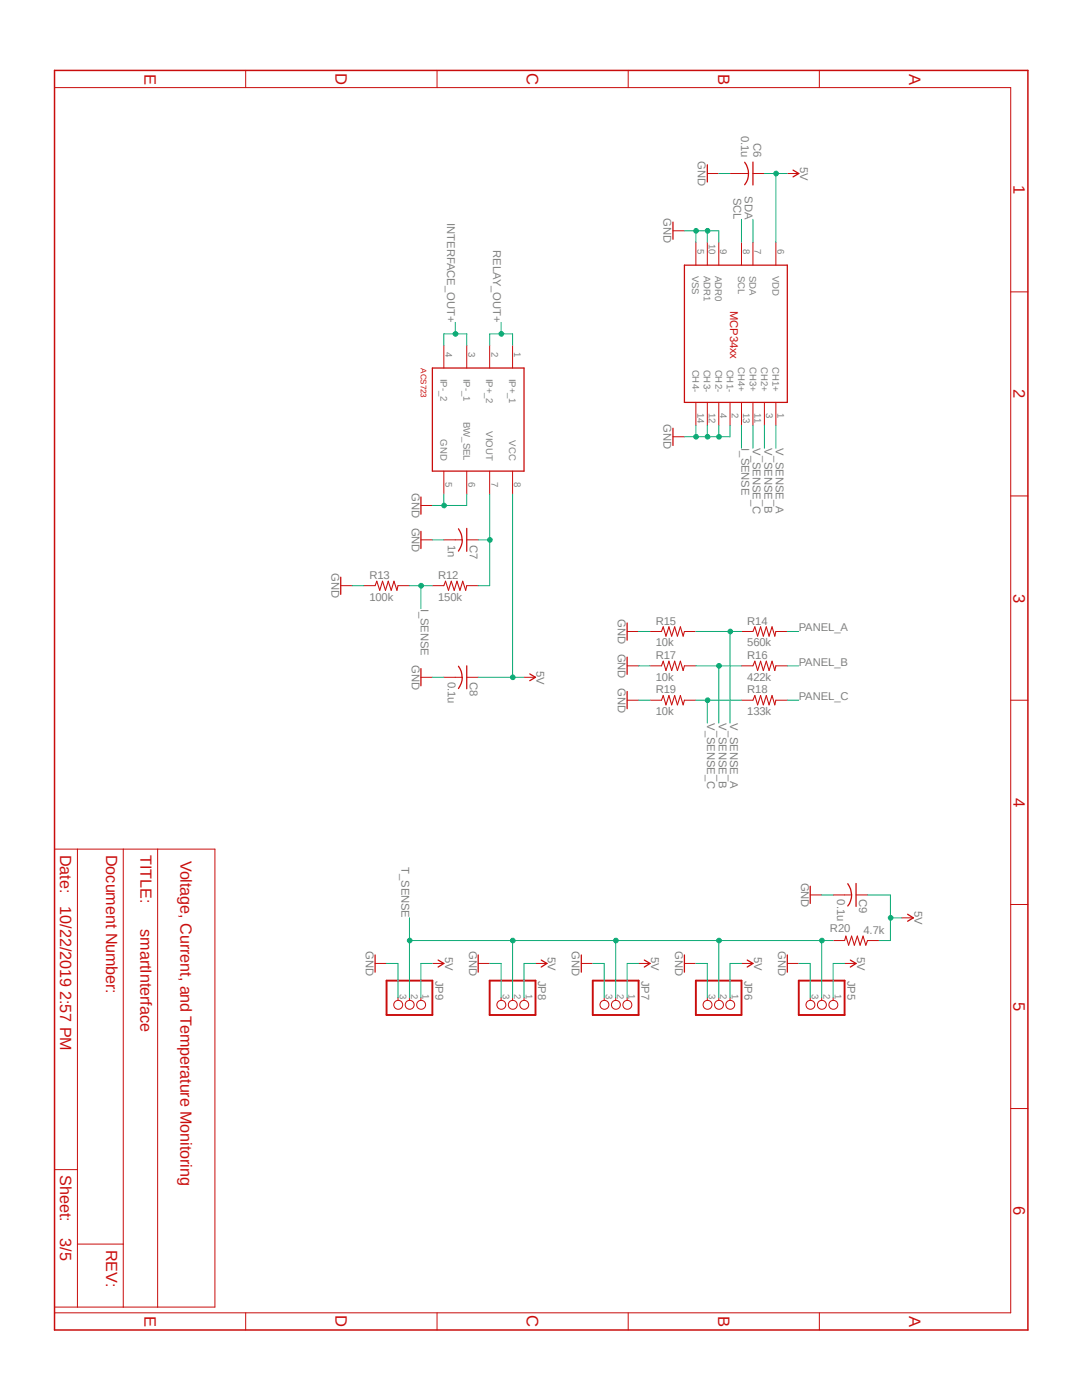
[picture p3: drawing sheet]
<svg xmlns="http://www.w3.org/2000/svg" width="216mm" height="279mm" viewBox="0 0 216 279" stroke-linecap="round" stroke-linejoin="round" font-family="sans-serif">
<path d="M10.4 13.6l195 252.2M205.4 13.6l-195 252.2" fill="none" stroke="#fff" stroke-width=".2"/>
<path d="M10.9 14.1h194.2v251.3h-194.2z" fill="none" stroke="#c90d0c" stroke-width=".3"/>
<g fill="none" stroke="#c90d0c" stroke-width=".2">
<path d="M10.9 17.5h190.8v244.5h-190.8M49 14.1v3.4M87.2 14.1v3.4M125.3 14.1v3.4M163.5 14.1v3.4M141.1 34.6h2.3M145.7 34.6h3.7M150.2 34.6h2.3M157.1 34.6h2.3M134.3 46.1h2.3M138.9 48.3v4.6M141.1 48.3v4.6"/>
<path d="M143.4 48.3v4.6M148 48.3v4.6M150.2 48.3v4.6M154.8 48.3v4.6M201.7 58.3h3.4M88.6 68.9v4.5M93.1 68.9v4.5M97.7 68.9v4.5M102.3 68.9v4.5M88.6 94v4.6M93.1 94v4.6M97.7 94v4.6"/>
<path d="M102.3 94v4.6M134.3 87.2h2.3M138.9 80.3v4.6M141.1 80.3v4.6M143.4 80.3v4.6M145.7 80.3v4.6M148 80.3v4.6M150.2 80.3v4.6M152.5 80.3v4.6M154.8 80.3v4.6M201.7 99h3.4M68 116.9h2.3"/>
<path d="M72.6 116.9h2.2M79.4 116.9h2.3M84 100.9h2.3M84 107.7h2.3M86.3 116.9h2.3M88.6 107.7h3.6M93.1 107.7h2.3M93.1 116.9h2.3M84 135.2h2.3M88.6 135.2h3.6M93.1 135.2h2.3M104.6 135.2h2.2"/>
<path d="M125.1 139.7h2.3M125.1 126h2.3M125.1 132.9h2.3M129.7 139.7h2.3M129.7 126h2.3M129.7 132.9h2.3M136.6 139.7h2.3M136.6 126h2.3M136.6 132.9h2.3M148 139.7h2.2M148 126h2.2M148 132.9h2.2"/>
<path d="M154.8 139.7h2.3M154.8 126h2.3M154.8 132.9h2.3M201.7 139.7h3.4M10.9 169.5h32v91.4h-32zM15.5 169.5v91.4M24.6 169.5v91.4M31.5 169.5v91.4M161.7 178.6h2.3M166.2 178.6h3.7M170.8 178.6h2.3M74.8 192.3h2.3"/>
<path d="M79.4 199.1v.5M81.7 199.1v.5M84 199.1v.5M86.3 192.3h2.3M95.4 192.3h2.3M100 199.1v.5M102.3 199.1v.5M104.6 199.1v.5M106.8 192.3h2.3M116 192.3h2.3M120.6 199.1v.5M122.9 199.1v.5"/>
<path d="M125.1 199.1v.5M127.4 192.3h2.3M136.6 192.3h2.3M141.1 199.1v.5M143.4 199.1v.5M145.7 199.1v.5M148 192.3h2.2M157.1 192.3h2.3M161.7 199.1v.5M164 199.1v.5M166.2 199.1v.5M166.2 187.7h2.3"/>
<path d="M168.5 192.3h2.3M173.1 187.7h2.3M180 183.2h2.2M201.7 180.5h3.4M10.9 233.4h4.6M201.7 221.2h3.4M15.5 248.3h9.1M49 262v3.4M87.2 262v3.4M125.3 262v3.4M163.5 262v3.4"/>
<circle cx="79.5" cy="200.5" r=".89"/>
<circle cx="81.7" cy="200.5" r=".89"/>
<circle cx="84" cy="200.5" r=".89"/>
<circle cx="100" cy="200.5" r=".89"/>
<circle cx="102.3" cy="200.5" r=".89"/>
<circle cx="104.6" cy="200.5" r=".89"/>
<circle cx="120.6" cy="200.5" r=".89"/>
<circle cx="122.9" cy="200.5" r=".89"/>
<circle cx="125.2" cy="200.5" r=".89"/>
<circle cx="141.2" cy="200.5" r=".89"/>
<circle cx="143.5" cy="200.5" r=".89"/>
<circle cx="145.7" cy="200.5" r=".89"/>
<circle cx="161.7" cy="200.5" r=".89"/>
<circle cx="164" cy="200.5" r=".89"/>
<circle cx="166.3" cy="200.5" r=".89"/>
</g>
<path d="M77.1 195.7h9.2v6.9h-9.2zM97.7 195.7h9.1v6.9h-9.1zM118.3 195.7h9.1v6.9h-9.1zM138.9 195.7h9.1v6.9h-9.1zM159.4 195.7h9.1v6.9h-9.1z" fill="none" stroke="#c90d0c" stroke-width=".38"/>
<g fill="none" stroke="#c90d0c" stroke-width=".25">
<path d="M141.1 32.9v3.4M148.6 32.4a3.7 3.7 0 0 1 0 4.5M150.2 32.3v4.6M158.2 34l1.2 .6-1.2 .7M134.3 44.3v3.5M136.6 52.9h20.5v27.4h-20.5zM86.3 73.4h18.3v20.6h-18.3zM84 99.2v3.4M134.3 85.5v3.4M68 115.2v3.4M84 106v3.5M91.5 105.5a3.5 3.5 0 0 1 .7 2.2"/>
<path d="M92.2 107.7a4 4 0 0 1-.7 2.3M93.1 105.5v4.5M84 133.4v3.5M91.5 133a3.3 3.3 0 0 1 .7 2.2M92.2 135.2a4 4 0 0 1-.7 2.2M93.1 132.9v4.6M105.7 134.5l1.1 .7-1.1 .6M125.1 124.3v3.5M125.1 131.1v3.5M125.1 138v3.4M161.7 176.9v3.4M169.2 176.4a3.6 3.6 0 0 1 0 4.4"/>
<path d="M170.8 176.3v4.6M74.8 190.6v3.4M87.4 191.6l1.2 .7-1.2 .7M95.4 190.6v3.4M108 191.6l1.1 .7-1.1 .7M116 190.6v3.4M128.6 191.6l1.1 .7-1.1 .7M136.6 190.6v3.4M149.1 191.6l1.1 .7-1.1 .7M157.1 190.6v3.4M169.7 191.6l1.1 .7-1.1 .7M181.1 182.5l1.1 .7-1.1 .7"/>
</g>
<path d="M74.8 116.9l.4-.9 .6 1.8 .5-1.8 .6 1.8 .6-1.8 .6 1.8 .5-1.8 .6 1.8 .2-.9M88.6 116.9l.3-.9 .6 1.8 .5-1.8 .6 1.8 .6-1.8 .6 1.8 .5-1.8 .6 1.8 .2-.9M132 126l.3-.9 .6 1.9 .6-1.9 .5 1.9 .6-1.9 .6 1.9 .6-1.9 .5 1.9 .3-1M132 132.9l.3-.9 .6 1.8 .6-1.8 .5 1.8 .6-1.8 .6 1.8 .6-1.8 .5 1.8 .3-.9M132 139.7l.3-.9 .6 1.9 .6-1.9 .5 1.9 .6-1.9 .6 1.9 .6-1.9 .5 1.9 .3-1M150.2 126l.4-.9 .6 1.9 .6-1.9 .5 1.9 .6-1.9 .6 1.9 .6-1.9 .5 1.9 .2-1M150.2 132.9l.4-.9 .6 1.8 .6-1.8 .5 1.8 .6-1.8 .6 1.8 .6-1.8 .5 1.8 .2-.9M150.2 139.7l.4-.9 .6 1.9 .6-1.9 .5 1.9 .6-1.9 .6 1.9 .6-1.9 .5 1.9 .2-1M168.5 187.7l.3-.9 .5 1.8 .6-1.8 .6 1.8 .6-1.8 .5 1.8 .6-1.8 .6 1.8 .3-.9" fill="none" stroke="#c90d0c" stroke-width=".21"/>
<path d="M157.1 34.6h-2.3v13.7M86.3 192.3h-2.3v6.8M106.8 192.3h-2.2v6.8M127.4 192.3h-2.3v6.8M148 192.3h-2.3v6.8M168.5 192.3h-2.3v6.8" fill="none" stroke="#0dab76" stroke-width=".2"/>
<circle cx="154.9" cy="34.6" r=".46" fill="#0dab76"/>
<g fill="none" stroke="#0dab76" stroke-width=".2">
<path d="M152.5 34.6h2.3M173.1 178.6h4.6v9.1h-2.3M177.7 183.2h2.3"/>
<circle cx="154.9" cy="34.6" r=".46"/>
</g>
<circle cx="177.7" cy="183.2" r=".46" fill="#0dab76"/>
<g fill="none" stroke="#0dab76" stroke-width=".2">
<path d="M102.3 98.6v36.6M95.4 135.2h9.2"/>
<circle cx="177.7" cy="183.2" r=".46"/>
</g>
<circle cx="102.3" cy="135.2" r=".46" fill="#0dab76"/>
<g fill="none" stroke="#0dab76" stroke-width=".2">
<path d="M143.4 84.9v2.3M145.7 84.9v2.3h-9.1M127.4 126h2.3M127.4 132.9h2.3M127.4 139.7h2.3M77.1 192.3h2.3v6.8M97.7 192.3h2.3v6.8M118.3 192.3h2.3v6.8M138.9 192.3h2.2v6.8M159.4 192.3h2.3v6.8"/>
<circle cx="102.3" cy="135.2" r=".46"/>
</g>
<circle cx="143.5" cy="87.2" r=".46" fill="#0dab76"/>
<g fill="none" stroke="#0dab76" stroke-width=".2">
<path d="M141.1 84.9v2.3"/>
<circle cx="143.5" cy="87.2" r=".46"/>
</g>
<circle cx="141.2" cy="87.2" r=".46" fill="#0dab76"/>
<g fill="none" stroke="#0dab76" stroke-width=".2">
<path d="M138.9 84.9v2.3"/>
<circle cx="141.2" cy="87.2" r=".46"/>
</g>
<circle cx="138.9" cy="87.2" r=".46" fill="#0dab76"/>
<g fill="none" stroke="#0dab76" stroke-width=".2">
<path d="M136.6 46.1h2.3v2.2M141.1 46.1h2.3v2.2"/>
<circle cx="138.9" cy="87.2" r=".46"/>
</g>
<circle cx="138.9" cy="46.1" r=".46" fill="#0dab76"/>
<g fill="none" stroke="#0dab76" stroke-width=".2">
<path d="M138.9 46.1h2.2v2.2"/>
<circle cx="138.9" cy="46.1" r=".46"/>
</g>
<circle cx="141.2" cy="46.1" r=".46" fill="#0dab76"/>
<g fill="none" stroke="#0dab76" stroke-width=".2">
<path d="M143.4 34.6h2.3M88.6 98.6v2.3M93.1 98.6v2.3h-6.8M164 178.6h2.2"/>
<circle cx="141.2" cy="46.1" r=".46"/>
</g>
<circle cx="88.6" cy="100.9" r=".46" fill="#0dab76"/>
<g fill="none" stroke="#0dab76" stroke-width=".2">
<path d="M70.3 116.9h2.3M86.3 107.7h2.3M86.3 135.2h2.3M81.7 199.1v-11.4h41.2v11.4M102.3 187.7v11.4"/>
<circle cx="88.6" cy="100.9" r=".46"/>
</g>
<circle cx="102.3" cy="187.7" r=".46" fill="#0dab76"/>
<g fill="none" stroke="#0dab76" stroke-width=".2">
<path d="M122.9 187.7h20.5v11.4"/>
<circle cx="102.3" cy="187.7" r=".46"/>
</g>
<circle cx="122.9" cy="187.7" r=".46" fill="#0dab76"/>
<g fill="none" stroke="#0dab76" stroke-width=".2">
<path d="M143.4 187.7h20.6v11.4"/>
<circle cx="122.9" cy="187.7" r=".46"/>
</g>
<circle cx="143.5" cy="187.7" r=".46" fill="#0dab76"/>
<g fill="none" stroke="#0dab76" stroke-width=".2">
<path d="M164 187.7h2.2"/>
<circle cx="143.5" cy="187.7" r=".46"/>
</g>
<circle cx="164" cy="187.7" r=".46" fill="#0dab76"/>
<g fill="none" stroke="#0dab76" stroke-width=".2">
<path d="M81.7 183.2v4.5"/>
<circle cx="164" cy="187.7" r=".46"/>
</g>
<circle cx="81.7" cy="187.7" r=".46" fill="#0dab76"/>
<g fill="none" stroke="#0dab76" stroke-width=".2">
<path d="M138.9 139.7h9.1M141.1 139.7v4.6"/>
<circle cx="81.7" cy="187.7" r=".46"/>
</g>
<circle cx="141.2" cy="139.7" r=".46" fill="#0dab76"/>
<g fill="none" stroke="#0dab76" stroke-width=".2">
<path d="M148 43.8v4.5M150.2 43.8v4.5M148 84.9v4.6M150.2 84.9v4.6M81.7 116.9h4.6M84 116.9v4.6M157.1 126h2.3M157.1 132.9h2.3M157.1 139.7h2.3"/>
<circle cx="141.2" cy="139.7" r=".46"/>
</g>
<circle cx="84" cy="116.9" r=".46" fill="#0dab76"/>
<g fill="none" stroke="#0dab76" stroke-width=".2">
<path d="M152.5 84.9v4.6M138.9 132.9h9.1M143.4 132.9v11.4"/>
<circle cx="84" cy="116.9" r=".46"/>
</g>
<circle cx="143.5" cy="132.9" r=".46" fill="#0dab76"/>
<g fill="none" stroke="#0dab76" stroke-width=".2">
<path d="M154.8 84.9v4.6M138.9 126h9.1M145.7 126v18.3"/>
<circle cx="143.5" cy="132.9" r=".46"/>
</g>
<circle cx="145.7" cy="126" r=".46" fill="#0dab76"/>
<g fill="none" stroke="#0dab76" stroke-width=".2">
<path d="M97.7 68.9v-2.3h4.6v2.3M100 64.3v2.3"/>
<circle cx="145.7" cy="126" r=".46"/>
</g>
<circle cx="100" cy="66.6" r=".46" fill="#0dab76"/>
<g fill="none" stroke="#0dab76" stroke-width=".2">
<path d="M88.6 68.9v-2.3h4.5v2.3M90.8 64.3v2.3"/>
<circle cx="100" cy="66.6" r=".46"/>
</g>
<circle cx="90.9" cy="66.6" r=".46" fill="#0dab76"/>
<g fill="none" stroke="#0dab76" stroke-width=".2">
<path d="M97.7 98.6v18.3h-2.3M95.4 107.7h2.3"/>
<circle cx="90.9" cy="66.6" r=".46"/>
</g>
<circle cx="97.7" cy="107.7" r=".46" fill="#0dab76"/>
<circle cx="97.7" cy="107.7" r=".46" fill="none" stroke="#0dab76" stroke-width=".2"/>
<g font-size="3.3" fill="#c90d0c">
<text x="28.8" y="14.7" transform="rotate(90 28.8 14.7)">E</text>
<text x="67" y="14.6" transform="rotate(90 67 14.6)">D</text>
<text x="105.1" y="14.6" transform="rotate(90 105.1 14.6)">C</text>
<text x="143.3" y="14.7" transform="rotate(90 143.3 14.7)">B</text>
<text x="181.4" y="14.7" transform="rotate(90 181.4 14.7)">A</text>
<text x="202.2" y="37" transform="rotate(90 202.2 37)">1</text>
<text x="202.2" y="77.7" transform="rotate(90 202.2 77.7)">2</text>
<text x="202.2" y="118.5" transform="rotate(90 202.2 118.5)">3</text>
<text x="202.2" y="159.2" transform="rotate(90 202.2 159.2)">4</text>
<text x="202.2" y="200" transform="rotate(90 202.2 200)">5</text>
<text x="202.2" y="240.7" transform="rotate(90 202.2 240.7)">6</text>
<text x="28.8" y="262.6" transform="rotate(90 28.8 262.6)">E</text>
<text x="67" y="262.5" transform="rotate(90 67 262.5)">D</text>
<text x="105.1" y="262.5" transform="rotate(90 105.1 262.5)">C</text>
<text x="143.3" y="262.6" transform="rotate(90 143.3 262.6)">B</text>
<text x="181.4" y="262.6" transform="rotate(90 181.4 262.6)">A</text>
</g>
<g font-size="3.2" fill="#c90d0c">
<text x="12" y="170.6" transform="rotate(90 12 170.6)">Date:</text>
<text x="21.2" y="170.6" transform="rotate(90 21.2 170.6)">Document Number:</text>
<text x="28" y="170.6" transform="rotate(90 28 170.6)">TITLE:</text>
<text x="36" y="171.7" transform="rotate(90 36 171.7)">Voltage, Current, and Temperature Monitoring</text>
<text x="12" y="180.9" transform="rotate(90 12 180.9)">10/22/2019 2:57 PM</text>
<text x="28" y="185.5" transform="rotate(90 28 185.5)">smartInterface</text>
<text x="12" y="234.6" transform="rotate(90 12 234.6)">Sheet:</text>
<text x="12" y="247.1" transform="rotate(90 12 247.1)">3/5</text>
<text x="21.2" y="249.4" transform="rotate(90 21.2 249.4)">REV:</text>
</g>
<g font-size="2.2" fill="#808080">
<text x="147.9" y="27.1" transform="rotate(90 147.9 27.1)">0.1u</text>
<text x="150.4" y="28.6" transform="rotate(90 150.4 28.6)">C6</text>
<text x="139.3" y="32.2" transform="rotate(90 139.3 32.2)">GND</text>
<text x="159.6" y="33.3" transform="rotate(90 159.6 33.3)">5V</text>
<text x="146.4" y="39.5" transform="rotate(90 146.4 39.5)">SCL</text>
<text x="148.6" y="39.2" transform="rotate(90 148.6 39.2)">SDA</text>
<text x="89.2" y="44.5" transform="rotate(90 89.2 44.5)">INTERFACE_OUT+</text>
<text x="132.4" y="43.6" transform="rotate(90 132.4 43.6)">GND</text>
<text x="98.4" y="50" transform="rotate(90 98.4 50)">RELAY_OUT+</text>
<text x="132.4" y="84.7" transform="rotate(90 132.4 84.7)">GND</text>
<text x="148" y="89.5" transform="rotate(90 148 89.5)">I_SENSE</text>
<text x="150.2" y="89.5" transform="rotate(90 150.2 89.5)">V_SENSE_C</text>
<text x="152.5" y="89.5" transform="rotate(90 152.5 89.5)">V_SENSE_B</text>
<text x="154.8" y="89.5" transform="rotate(90 154.8 89.5)">V_SENSE_A</text>
<text x="82.2" y="98.4" transform="rotate(90 82.2 98.4)">GND</text>
<text x="82.2" y="105.3" transform="rotate(90 82.2 105.3)">GND</text>
<text x="89.4" y="108.7" transform="rotate(90 89.4 108.7)">1n</text>
<text x="93.7" y="108.7" transform="rotate(90 93.7 108.7)">C7</text>
<text x="66.2" y="114.4" transform="rotate(90 66.2 114.4)">GND</text>
<text x="73.7" y="119.8">100k</text>
<text x="73.7" y="115.5">R13</text>
<text x="87.4" y="119.8">150k</text>
<text x="87.4" y="115.5">R12</text>
<text x="84" y="121.5" transform="rotate(90 84 121.5)">I_SENSE</text>
<text x="123.3" y="123.6" transform="rotate(90 123.3 123.6)">GND</text>
<text x="130.9" y="124.7">R15</text>
<text x="149.1" y="124.7">R14</text>
<text x="123.3" y="130.4" transform="rotate(90 123.3 130.4)">GND</text>
<text x="130.9" y="129">10k</text>
<text x="130.9" y="131.5">R17</text>
<text x="149.1" y="129">560k</text>
<text x="149.1" y="131.5">R16</text>
<text x="159.4" y="126">PANEL_A</text>
<text x="82.2" y="132.7" transform="rotate(90 82.2 132.7)">GND</text>
<text x="89.4" y="136.1" transform="rotate(90 89.4 136.1)">0.1u</text>
<text x="93.7" y="136.1" transform="rotate(90 93.7 136.1)">C8</text>
<text x="107.1" y="133.8" transform="rotate(90 107.1 133.8)">5V</text>
<text x="123.3" y="137.3" transform="rotate(90 123.3 137.3)">GND</text>
<text x="130.9" y="135.8">10k</text>
<text x="149.1" y="135.8">422k</text>
<text x="159.4" y="132.9">PANEL_B</text>
<text x="130.9" y="142.7">10k</text>
<text x="130.9" y="138.4">R19</text>
<text x="149.1" y="142.7">133k</text>
<text x="149.1" y="138.4">R18</text>
<text x="159.4" y="139.7">PANEL_C</text>
<text x="141.1" y="144.3" transform="rotate(90 141.1 144.3)">V_SENSE_C</text>
<text x="143.4" y="144.3" transform="rotate(90 143.4 144.3)">V_SENSE_B</text>
<text x="145.7" y="144.3" transform="rotate(90 145.7 144.3)">V_SENSE_A</text>
<text x="80.1" y="173" transform="rotate(90 80.1 173)">T_SENSE</text>
<text x="159.9" y="176.2" transform="rotate(90 159.9 176.2)">GND</text>
<text x="167" y="179.5" transform="rotate(90 167 179.5)">0.1u</text>
<text x="171.4" y="179.5" transform="rotate(90 171.4 179.5)">C9</text>
<text x="182.5" y="181.8" transform="rotate(90 182.5 181.8)">5V</text>
<text x="73" y="189.8" transform="rotate(90 73 189.8)">GND</text>
<text x="88.8" y="190.9" transform="rotate(90 88.8 190.9)">5V</text>
<text x="93.6" y="189.8" transform="rotate(90 93.6 189.8)">GND</text>
<text x="109.3" y="190.9" transform="rotate(90 109.3 190.9)">5V</text>
<text x="114.1" y="189.8" transform="rotate(90 114.1 189.8)">GND</text>
<text x="129.9" y="190.9" transform="rotate(90 129.9 190.9)">5V</text>
<text x="134.7" y="189.8" transform="rotate(90 134.7 189.8)">GND</text>
<text x="150.5" y="190.9" transform="rotate(90 150.5 190.9)">5V</text>
<text x="155.3" y="189.8" transform="rotate(90 155.3 189.8)">GND</text>
<text x="165.6" y="186.1">R20</text>
<text x="171.1" y="190.9" transform="rotate(90 171.1 190.9)">5V</text>
<text x="172.3" y="186.4">4.7k</text>
<text x="86.9" y="195.7" transform="rotate(90 86.9 195.7)">JP9</text>
<text x="107.4" y="195.7" transform="rotate(90 107.4 195.7)">JP8</text>
<text x="128" y="195.7" transform="rotate(90 128 195.7)">JP7</text>
<text x="148.5" y="195.7" transform="rotate(90 148.5 195.7)">JP6</text>
<text x="169.1" y="195.7" transform="rotate(90 169.1 195.7)">JP5</text>
</g>
<text font-size="2.2" fill="#c90d0c" x="145.7" y="62.1" transform="rotate(90 145.7 62.1)">MCP34xx</text>
<g font-size="1.9" fill="#808080">
<text x="139.1" y="49.7" transform="rotate(90 139.1 49.7)">5</text>
<text x="141.4" y="48.7" transform="rotate(90 141.4 48.7)">10</text>
<text x="143.7" y="49.7" transform="rotate(90 143.7 49.7)">9</text>
<text x="148.3" y="49.7" transform="rotate(90 148.3 49.7)">8</text>
<text x="150.6" y="49.7" transform="rotate(90 150.6 49.7)">7</text>
<text x="155.1" y="49.7" transform="rotate(90 155.1 49.7)">6</text>
<text x="138.1" y="55" transform="rotate(90 138.1 55)">VSS</text>
<text x="140.4" y="55" transform="rotate(90 140.4 55)">ADR1</text>
<text x="142.7" y="55" transform="rotate(90 142.7 55)">ADR0</text>
<text x="147.3" y="55" transform="rotate(90 147.3 55)">SCL</text>
<text x="149.6" y="55" transform="rotate(90 149.6 55)">SDA</text>
<text x="154.1" y="55" transform="rotate(90 154.1 55)">VDD</text>
<text x="88.9" y="70.3" transform="rotate(90 88.9 70.3)">4</text>
<text x="93.5" y="70.3" transform="rotate(90 93.5 70.3)">3</text>
<text x="98" y="70.3" transform="rotate(90 98 70.3)">2</text>
<text x="102.6" y="70.3" transform="rotate(90 102.6 70.3)">1</text>
<text x="87.9" y="75.6" transform="rotate(90 87.9 75.6)">IP-_2</text>
<text x="92.5" y="75.6" transform="rotate(90 92.5 75.6)">IP-_1</text>
<text x="97" y="75.6" transform="rotate(90 97 75.6)">IP+_2</text>
<text x="101.6" y="75.6" transform="rotate(90 101.6 75.6)">IP+_1</text>
<text x="138.2" y="73.7" transform="rotate(90 138.2 73.7)">CH4-</text>
<text x="140.5" y="73.7" transform="rotate(90 140.5 73.7)">CH3-</text>
<text x="142.7" y="73.7" transform="rotate(90 142.7 73.7)">CH2-</text>
<text x="145" y="73.7" transform="rotate(90 145 73.7)">CH1-</text>
<text x="147.3" y="73.3" transform="rotate(90 147.3 73.3)">CH4+</text>
<text x="149.6" y="73.3" transform="rotate(90 149.6 73.3)">CH3+</text>
<text x="151.9" y="73.3" transform="rotate(90 151.9 73.3)">CH2+</text>
<text x="154.2" y="73.3" transform="rotate(90 154.2 73.3)">CH1+</text>
<text x="139.1" y="82.4" transform="rotate(90 139.1 82.4)">14</text>
<text x="141.4" y="82.4" transform="rotate(90 141.4 82.4)">12</text>
<text x="143.7" y="82.4" transform="rotate(90 143.7 82.4)">4</text>
<text x="146" y="82.4" transform="rotate(90 146 82.4)">2</text>
<text x="148.3" y="82.4" transform="rotate(90 148.3 82.4)">13</text>
<text x="150.6" y="82.4" transform="rotate(90 150.6 82.4)">11</text>
<text x="152.9" y="82.4" transform="rotate(90 152.9 82.4)">3</text>
<text x="155.1" y="82.4" transform="rotate(90 155.1 82.4)">1</text>
<text x="87.9" y="87.7" transform="rotate(90 87.9 87.7)">GND</text>
<text x="92.5" y="84.2" transform="rotate(90 92.5 84.2)">BW_SEL</text>
<text x="97" y="86.1" transform="rotate(90 97 86.1)">VIOUT</text>
<text x="101.6" y="87.9" transform="rotate(90 101.6 87.9)">VCC</text>
<text x="88.9" y="96.1" transform="rotate(90 88.9 96.1)">5</text>
<text x="93.5" y="96.1" transform="rotate(90 93.5 96.1)">6</text>
<text x="98" y="96.1" transform="rotate(90 98 96.1)">7</text>
<text x="102.6" y="96.1" transform="rotate(90 102.6 96.1)">8</text>
<text x="79.8" y="198.3" transform="rotate(90 79.8 198.3)">3</text>
<text x="82" y="198.3" transform="rotate(90 82 198.3)">2</text>
<text x="84.3" y="198.3" transform="rotate(90 84.3 198.3)">1</text>
<text x="100.3" y="198.3" transform="rotate(90 100.3 198.3)">3</text>
<text x="102.6" y="198.3" transform="rotate(90 102.6 198.3)">2</text>
<text x="104.9" y="198.3" transform="rotate(90 104.9 198.3)">1</text>
<text x="120.9" y="198.3" transform="rotate(90 120.9 198.3)">3</text>
<text x="123.1" y="198.3" transform="rotate(90 123.1 198.3)">2</text>
<text x="125.4" y="198.3" transform="rotate(90 125.4 198.3)">1</text>
<text x="141.4" y="198.3" transform="rotate(90 141.4 198.3)">3</text>
<text x="143.7" y="198.3" transform="rotate(90 143.7 198.3)">2</text>
<text x="146" y="198.3" transform="rotate(90 146 198.3)">1</text>
<text x="162" y="198.3" transform="rotate(90 162 198.3)">3</text>
<text x="164.3" y="198.3" transform="rotate(90 164.3 198.3)">2</text>
<text x="166.6" y="198.3" transform="rotate(90 166.6 198.3)">1</text>
</g>
<text font-size="1.6" fill="#c90d0c" x="84" y="73.5" transform="rotate(90 84 73.5)">ACS723</text>
</svg>
